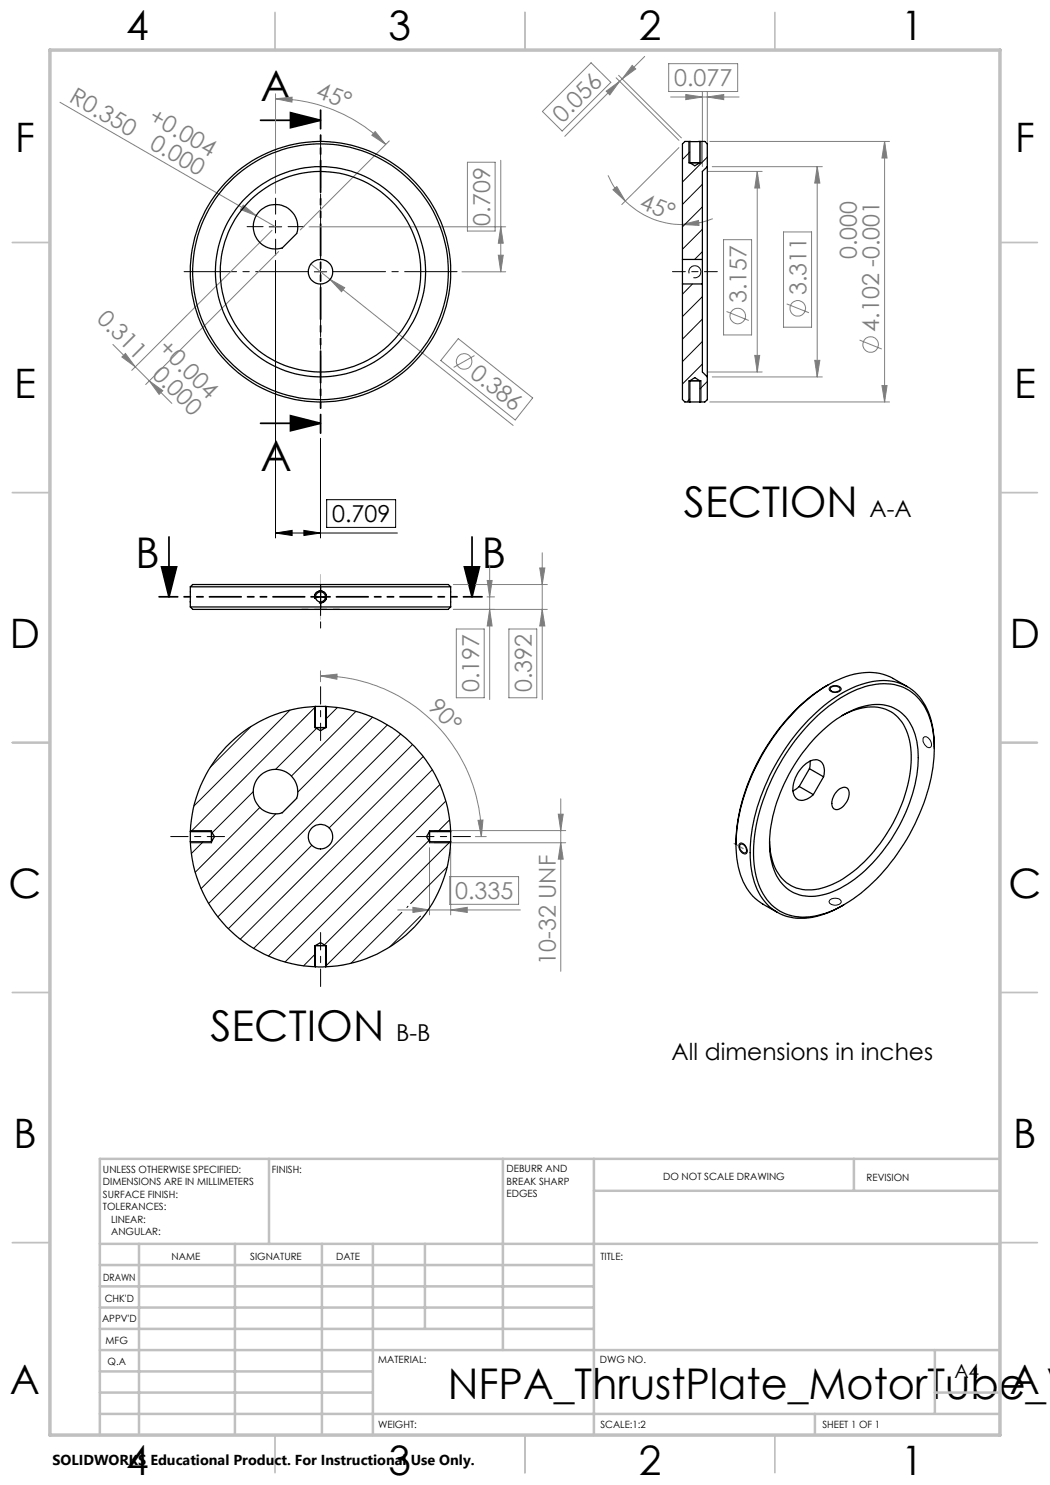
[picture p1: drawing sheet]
<svg xmlns="http://www.w3.org/2000/svg" width="210mm" height="297mm" viewBox="0 0 210 297" stroke-linecap="round" stroke-linejoin="round" font-family="sans-serif">
<g fill="none" stroke="#808080" stroke-width=".2">
<path d="M55.1 19.8l3.3-.4v1zM55.1 19.8a31.1 31.1 0 0 1 22.1 9.1M55.1 18.8v19.9M118.2 12.6l4 3.9-9.8 9.7-3.9-3.9zM121.2 18.2l2.7-1.9-1.9 2.7zM123.2 15.6l12.6 12.5M123.7 15.1l12.6 12.5M123.9 16.3l-10.9 11M124.5 15.8l-.6 .5M126.4 13.1l.7 .7-2.6 2zM128.9 11.3l-4.4 4.5M133.7 12.7h13.8v5.6h-13.8z"/>
<path d="M134.1 19.4h13.7M137.2 18.9l3.3 .5-3.3 .5zM140.5 18.4v14.9M141.5 19.4l3.2-.5v1zM141.5 18.4v13.9M12 20.5l43.1 24.9M75 26.3l2.2 2.6-2.8-1.8zM77.9 28.2l-17.9 17.8M93.5 32.5h5.5v13.7h-5.5zM100.2 32.1v22.3M121.6 35.1a17 17 0 0 0 3.5 5.1M122.6 38l.8-.7 1.7 2.9z"/>
<path d="M135.8 29.5l-11.4 11.4M141.5 34.3h10.9M142 28.3h35.9M142.5 33.3h22M151.4 34.3l.5 3.3h-.9zM151.4 34.3v40.1M163.4 33.3l.6 3.3h-1.1zM163.4 33.3v42.1M176.9 28.3l.5 3.3h-1zM176.9 28.3v52.1M48.6 41l2.7 2.1-3.2-1.2zM54.4 46.1l-28 28"/>
<path d="M55.7 50.3l-26.6 26.6M61.8 45.4h39.3M62.2 52.8l3.8 3.1M66 55.9l36.6 29.2M66 55.9l2.9 1.6-.6 .8zM92.4 54.4h8.7M99.7 51h.9l-.4 3.4zM100.2 45.4l.4 3.2h-.9zM125.1 40.2a16.1 16.1 0 0 0 11.4 4.7M136.5 44.9l3.2-.8 .1 1zM142.6 43.7a16.8 16.8 0 0 1-6.1 1.2M144.7 47.9h5.6v19.1h-5.6z"/>
<path d="M156.7 46.4h5.6v19h-5.6zM22.6 68.9l11.8 11.8M24.4 71.4l.7-.7 2 2.7zM29.8 76.2l2.8 1.9-.8 .8zM91.7 67.7l14.8 11.9-3.5 4.4-14.8-11.9zM94.9 71.1l-4.2 2.4M141.5 74.4h10.9M142.5 75.4h22M145.3 62.3l4.5 1.8M151 71.1h.9l-.5 3.3zM157.3 60.8l4.5 1.7M162.9 72.1h1.1l-.6 3.3z"/>
<path d="M171.9 68l4.5 1.8M176.4 77.1h1l-.5 3.3zM142 80.4h35.9M90.7 116.9h18.8M97.4 119.4h1.5M97.4 116.1h1l-.5 3.3zM97.9 113v26.9M107.9 113.6h1.1l-.6 3.3zM108.4 110.6v29.3M64.1 135.2l3.3-.4v1.1zM64.1 135.2a32.2 32.2 0 0 1 32.2 32.1M64.1 134.2v2.1"/>
<path d="M90.7 121.9h18.8M91.3 125.8h5.5v13.8h-5.5zM97.9 121.9l.5 3.3h-1zM101.8 125.8h5.6v13.8h-5.6zM108.4 121.9l.6 3.3h-1.1zM112.1 159.8v34.5M85.9 169.5v13.5M86.9 166.1h26.2M86.9 168.6h26.2M90 175.3h13.7v5.6h-13.7zM90.1 169.5v13.5M95.1 167.3h2.2"/>
<path d="M95.6 164.1l1-.1-.3 3.3zM111.7 162.8h.9l-.5 3.3zM112.1 168.6l.5 3.2h-.9zM79.6 182h24.5M82.6 181.5l3.3 .5-3.3 .5zM90.1 182l3.4-.5v1z"/>
<circle cx="92.8" cy="72.3" r="1.56"/>
<circle cx="147.5" cy="63.2" r="1.55"/>
<circle cx="159.6" cy="61.7" r="1.55"/>
<circle cx="174.1" cy="68.9" r="1.55"/>
</g>
<path d="M52.1 24.1h12M58.1 22.5l6 1.6-6 1.4zM52.1 84.7h12M58.1 83.1l6 1.6-6 1.4zM32.3 113.4h3l-1.5 6zM33.8 107.4v12M92.9 113.4h3l-1.5 6zM94.4 107.4v12" fill="none" stroke="#000" stroke-width=".35"/>
<g fill="none" stroke="#000" stroke-width=".2">
<path d="M137.8 28.3v4.3M140.2 28.3v4.3M53.8 45.4h2.5M55.1 44.1v2.5M55.1 52.1v55.5M62.9 54.4h2.4M64.1 53.1v2.5M137.8 54.7a1.21 1.21 0 0 1 1-1.6 1.21 1.21 0 0 1 1.4 1.3 1.21 1.21 0 0 1-1.5 1.1M137.8 76.2v4.2M140.2 76.2v4.2M64.1 87.7v19.9M65.3 99.9h13.8v5.6h-13.8z"/>
<path d="M55.1 106.6l3.3-.5v1zM55.1 106.6h24.4M60.8 106.1l3.3 .5-3.3 .5zM62.9 119.7a2.42 2.42 0 0 1 2.4 0M62.9 119.7a1.2 1.2 0 0 1 1.1-1.5 1.2 1.2 0 0 1 1.3 1.3 1.2 1.2 0 0 1-1.5 1M64.1 118.1v2.5M166 137.4a1.49 1.49 0 0 1 2.2 .4 1.4 1.4 0 0 1-2.4 0zM62.9 141.3v4.2M65.3 141.3v4.2M184.7 147.5h.1a1.29 1.29 0 0 1 1.5 1.4 .6 .6 0 0 1-.5 .7 .6 .6 0 0 1-.7-.4l-.5-.8zM38.1 166.1h4.2M38.1 168.6h4.2"/>
<path d="M85.9 166.1h4.2M85.9 168.6h4.2M148 168.7a1.39 1.39 0 0 1 1.2 2 1.38 1.38 0 0 1-1.2-2zM166 180a1.49 1.49 0 0 1 2.2 .3 1.4 1.4 0 0 1-2.4 0zM62.9 189.1v4.3M65.3 189.1v4.3"/>
</g>
<path d="M64.1 119.4l-1.2 .3M64.1 119.4l1.2 .3" fill="none" stroke="#000" stroke-width=".2" stroke-dasharray="15.2 1.3 1.3 1.3" stroke-linecap="butt"/>
<path d="M64.1 148.1v-10.8M44.9 167.3h-10.8M83.3 167.3h10.8M64.1 186.5v10.8" fill="none" stroke="#000" stroke-width=".2" stroke-dasharray="15.2 1.3 1.3 1.3" stroke-dashoffset="11.8"/>
<path d="M134.5 54.3h9" fill="none" stroke="#000" stroke-width=".2" stroke-dasharray="15.2 1.3 1.3 1.3" stroke-dashoffset="12.7"/>
<path d="M61.6 54.3h-24.8M64.1 51.8v-24.8M64.1 56.8v24.8M66.6 54.3h24.8" fill="none" stroke="#000" stroke-width=".2" stroke-dasharray="15.2 1.3 1.3 1.3" stroke-dashoffset="4.7"/>
<g fill="none" stroke="#000" stroke-width=".2" stroke-dasharray="15.2 1.3 1.3 1.3">
<path d="M52.6 45.3h-3.2M55.1 42.8v-3.2M55.1 47.8v3.2M57.6 45.3h3.2M64.1 118.1v-1M64.1 119.4v-1.3M64.1 119.4v1.2M61.6 121.9h-1.2M64.1 120.6v1M64.1 121.9v-1.3M64.1 121.9h-1.2M64.1 121.9v1.2"/>
<path d="M64.1 121.9h1.3M64.1 124.4v1.2M66.6 121.9h1.3"/>
</g>
<path d="M64.1 22v64.6M96.4 119.4h-64.6" fill="none" stroke="#000" stroke-width=".35" stroke-dasharray="6.3 1.3 1.3 1.3 1.3 1.3" stroke-dashoffset="2.6"/>
<path d="M64.1 114.9v9" fill="none" stroke="#c0c0c0" stroke-width=".2"/>
<g fill="none" stroke="#c0c0c0" stroke-width=".35">
<path d="M55 2.5v7.5M105 2.5v7.5M155 2.5v7.5M2.5 48.5h7.5M200 48.5h7.5M2.5 98.5h7.5M200 98.5h7.5M2.5 148.5h7.5M200 148.5h7.5M2.5 198.5h7.5M200 198.5h7.5M2.5 248.5h7.5"/>
<path d="M200 248.5h7.5M55 287v7.5M105 287v7.5M155 287v7.5"/>
</g>
<g fill="none" stroke="#c0c0c0" stroke-width=".5">
<path d="M53.8 231.8v17M100.6 231.8v38.2M118.8 231.8v55.2M118.8 238.2h81.2M170.8 231.8v6.4M200 231.8h-180v55.2M20 248.8h180M20 257.3h98.8M20 253h98.8M27.8 248.8v38.2M47 248.8v38.2M64.4 248.8v38.2"/>
<path d="M74.6 248.8v38.2M85 248.8v17M20 265.8h98.8M20 261.5h98.8M20 278.5h54.6M20 274.3h54.6M20 270h180M187 278.5h13M187 270v12.8M20 282.8h180M163 282.8v4.2"/>
</g>
<path d="M10 10h190v277h-190z" fill="none" stroke="#c0c0c0" stroke-width=".7"/>
<path d="M146.8 168.7l1.8 1" fill="none" stroke="#808080" stroke-width=".25"/>
<path d="M137.8 32.6h2.4M137.8 76.2h2.4M62.9 145.5h2.4M42.3 166.1v2.5M85.9 166.1v2.5M62.9 189.1h2.4" fill="none" stroke="#000" stroke-width=".25"/>
<g fill="#000">
<path d="M58.1 22.5l6 1.6-6 1.4zM58.1 83.1l6 1.6-6 1.4z"/>
<path d="M55.1 106.6l3.3-.5v1zM60.8 106.1l3.3 .5-3.3 .5z"/>
<path d="M92.9 113.4h3l-1.5 6zM32.3 113.4h3l-1.5 6z"/>
</g>
<g fill="#808080">
<path d="M48.6 41l2.7 2.1-3.2-1.2z"/>
<path d="M66 55.9l2.9 1.6-.6 .8z"/>
<path d="M97.9 121.9l.5 3.3h-1zM97.4 116.1h1l-.5 3.3z"/>
<path d="M95.6 164.1l1-.1-.3 3.3zM64.1 135.2l3.3-.4v1.1z"/>
<path d="M29.8 76.2l2.8 1.9-.8 .8zM24.4 71.4l.7-.7 2 2.7z"/>
<path d="M75 26.3l2.2 2.6-2.8-1.8zM55.1 19.8l3.3-.4v1z"/>
<path d="M90.1 182l3.4-.5v1zM82.6 181.5l3.3 .5-3.3 .5zM141.5 19.4l3.2-.5v1zM137.2 18.9l3.3 .5-3.3 .5z"/>
<path d="M126.4 13.1l.7 .7-2.6 2zM121.2 18.2l2.7-1.9-1.9 2.7z"/>
<path d="M108.4 121.9l.6 3.3h-1.1zM107.9 113.6h1.1l-.6 3.3z"/>
<path d="M100.2 45.4l.4 3.2h-.9zM99.7 51h.9l-.4 3.4zM111.7 162.8h.9l-.5 3.3zM112.1 168.6l.5 3.2h-.9zM176.9 28.3l.5 3.3h-1zM176.4 77.1h1l-.5 3.3zM163.4 33.3l.6 3.3h-1.1zM162.9 72.1h1.1l-.6 3.3zM151.4 34.3l.5 3.3h-.9zM151 71.1h.9l-.5 3.3z"/>
<path d="M122.6 38l.8-.7 1.7 2.9zM136.5 44.9l3.2-.8 .1 1z"/>
</g>
<g fill="none" stroke="#000" stroke-width=".25">
<path d="M138 32.6h2M138 28.3h2M138 28.3v4.3M138 28.3h-1l-.5 .5v23.1M138 32.6l1 .6 1-.6M140 28.3v4.3M140 28.3h1l.5 .5v4.5M141.5 33.3v42.1M141.5 33.3l-1 1v17.6M52 42.2a4.4 4.4 0 0 1 5.4-.7 4.4 4.4 0 0 1 1.9 5.2l-2.9 2.9a4.5 4.5 0 0 1-5.1-1.9 4.5 4.5 0 0 1 .7-5.5zM136.5 51.9v4.9M136.5 56.8v23.1l.5 .5h1"/>
<path d="M136.5 56.8h4M136.5 51.9h4M140.5 51.9v4.9M140.5 56.8v17.6l1 1M138 76.2h2M138 76.2v4.2M138 76.2l1-.7 1 .7M140 76.2v4.2M141.5 75.4v4.5l-.5 .5h-1M138 80.4h2M38.1 117.4v4M38.1 117.4h52"/>
<path d="M38.1 117.4l.4-.5h51.2l.4 .5M90.1 117.4v4M38.1 121.4l.5 .5h51l.5-.5M38.1 121.4h52M165.6 137a38.3 38.3 0 0 0-15.2 17.8 35.4 35.4 0 0 0-3.2 14.1M166.2 137.5a1.21 1.21 0 0 1 1.8 .4 1.21 1.21 0 0 1-2 0zM181.5 137.3l-2.9-1.6a11.8 11.8 0 0 0-11 .3 35.2 35.2 0 0 0-14.9 14.5 36.4 36.4 0 0 0-5.4 20.2 12.4 12.4 0 0 0 4.9 9.8l3.2 2M52 155.2a4.4 4.4 0 0 1 5.4-.7 4.4 4.4 0 0 1 1.9 5.2l-2.9 2.9a4.4 4.4 0 0 1-5.1-2 4.4 4.4 0 0 1 .7-5.4zM63.1 145.5h2M63.1 141.3h2M63.1 141.3a26.1 26.1 0 0 0-25 25M63.1 141.3v4.2"/>
<path d="M63.1 145.5l1 .7 1-.7M65.1 141.3a26.1 26.1 0 0 1 25 25M65.1 141.3v4.2M159.8 157.3l-1.2 .9M159.8 157.3l2.9 1.6M161.9 153.7l2.8 1.7M161.9 153.7l-2.1 3.6M162 152.2l-.1 1.5M162.7 144a23.5 23.5 0 0 1 12.6-7.2 9.3 9.3 0 0 1 10.7 7 26 26 0 0 1-.9 15.9 40.4 40.4 0 0 1-15.3 20.6 16 16 0 0 1-10.8 3 9.5 9.5 0 0 1-7.6-7.2 27.5 27.5 0 0 1 1.6-17.1 42.1 42.1 0 0 1 9.7-15zM163.8 146.8a18.1 18.1 0 0 1 11.3-5.9 7.7 7.7 0 0 1 7.9 6 22.7 22.7 0 0 1-1.5 14.6 32.1 32.1 0 0 1-13.4 16.2 10.4 10.4 0 0 1-9.3 .9 9.3 9.3 0 0 1-4.7-7.5 28.2 28.2 0 0 1 4.2-17.1 33.3 33.3 0 0 1 5.5-7.2zM164.7 155.4a2.69 2.69 0 0 0-.9-3.3 3.3 3.3 0 0 0-3.5 1.5 5.8 5.8 0 0 0-1.5 5.5 1.72 1.72 0 0 0 2.6 .7l1.3-.9M164.7 155.4l-2 3.5"/>
<path d="M167.4 158.2a1.34 1.34 0 0 1 2.3-.2 3.3 3.3 0 0 1-2.5 3.9 1.51 1.51 0 0 1-.7-2.2l.5-.9zM168.4 143.1a10.8 10.8 0 0 1 8.7-1.3 8.2 8.2 0 0 1 4.9 7 27 27 0 0 1-4.3 17.4 26.8 26.8 0 0 1-11.2 10.7 9 9 0 0 1-9.2-.4 10.5 10.5 0 0 1-3.4-8.2M186.9 149.6a15.1 15.1 0 0 0-3.5-10.7 10 10 0 0 0-10.5-2.2 27.6 27.6 0 0 0-12.7 8.9 41.4 41.4 0 0 0-10.2 24 15.9 15.9 0 0 0 3 10.8 9.6 9.6 0 0 0 10.2 2.9 20.1 20.1 0 0 0 5.6-2.3M38.1 166.3v2M38.1 168.3a26 26 0 0 0 25 25.1M38.1 166.3h4.2M38.1 168.3h4.2M42.3 166.3v2M42.3 166.3l.6 1-.6 1M85.9 166.3v2M85.9 166.3h4.2M85.9 168.3h4.2"/>
<path d="M85.9 166.3l-.6 1 .6 1M90.1 166.3v2M90.1 168.3a26 26 0 0 1-25 25.1M148 168.9a1.08 1.08 0 0 1 1.3 1.5 .44 .44 0 0 1-.7 .1 1.2 1.2 0 0 1-.6-1.6zM63.1 189.1h2M63.1 193.4h2M63.1 189.1v4.3M63.1 189.1l1-.6 1 .6M65.1 189.1v4.3"/>
<circle cx="64.1" cy="54.4" r="25.6"/>
<circle cx="64.1" cy="54.3" r="2.44"/>
<circle cx="64.1" cy="54.3" r="26"/>
<circle cx="64.1" cy="54.3" r="20"/>
<circle cx="64.1" cy="54.4" r="21"/>
<circle cx="64.1" cy="119.4" r="1.01"/>
<circle cx="64.1" cy="167.3" r="2.45"/>
</g>
<g fill="none" stroke="#000" stroke-width=".2">
<path d="M138 30.4l-1.5 1.5M140.1 28.3l-.1 .1M140.5 36.9l-4 4M141.5 31.4l-5 5M138.5 56.8l-2 2M140.5 59.3l-4 4M140.5 41.4l-4 4M140.5 45.9l-4 3.9M140.5 50.3l-1.6 1.6M138 79.8l-.6 .6M140.5 63.8l-4 4M140.5 68.3l-4 4"/>
<path d="M140.5 72.8l-4 4M141.5 76.3l-1.5 1.5M50.2 145.3l-8.1 8.2M50.7 158.3l-8.3 8.2M58 142l-19.2 19.2M63.1 141.4l-24.9 24.9M63.3 145.7l-8.2 8.2M67.5 141.5l-2.4 2.4M71.2 142.3l-12.9 12.9M74.5 143.4l-15 15M77.5 145l-35.8 35.7M80.2 146.8l-36.6 36.6"/>
<path d="M82.5 148.9l-16.7 16.7M84.6 151.3l-36.6 36.6M86.5 153.9l-35.8 35.8M88 156.9l-34.3 34.3M40.6 168.3l-2.3 2.4M52 161.5l-12.9 12.9M55.2 162.8l-15 14.9M62.4 169l-16.7 16.7M85.8 168.1l-20.9 20.9M89.1 160.2l-32.1 32.2M89.4 173.4l-7.3 7.3M89.9 164l-2.3 2.3"/>
<path d="M90 168.3l-24.9 24.9M63.1 190.8l-2.4 2.4M80.4 182.5l-10.2 10.1M81.6 181.3l-.2 .2M84.1 183.2l-6.1 6.2"/>
</g>
<g font-size="8.5">
<text x="52.1" y="20.3">A</text>
<text x="52.1" y="94.2">A</text>
<text x="136.8" y="103.4">SECTION</text>
<text x="27.1" y="113.6">B</text>
<text x="96.3" y="113.6">B</text>
<text x="42.1" y="208.1">SECTION</text>
<text x="89.5" y="279.7">NFPA_ThrustPlate_MotorTube_V</text>
</g>
<g font-size="8.1">
<text x="25.2" y="8">4</text>
<text x="77.7" y="8">3</text>
<text x="127.7" y="8">2</text>
<text x="180.2" y="8">1</text>
<text x="3" y="30.4">F</text>
<text x="203" y="30.4">F</text>
<text x="2.8" y="79.6">E</text>
<text x="202.8" y="79.6">E</text>
<text x="2" y="129.6">D</text>
<text x="202" y="129.6">D</text>
<text x="1.7" y="179.6">C</text>
<text x="201.7" y="179.6">C</text>
<text x="2.7" y="229.6">B</text>
<text x="202.7" y="229.6">B</text>
<text x="2" y="278.9">A</text>
<text x="202" y="278.9">A</text>
<text x="25.2" y="295">4</text>
<text x="77.7" y="295">3</text>
<text x="127.7" y="295">2</text>
<text x="180.2" y="295">1</text>
</g>
<g font-size="4.7" fill="#808080">
<text x="134.8" y="17.3">0.077</text>
<text x="13.6" y="20.2" transform="rotate(30 13.6 20.2)">R0.350</text>
<text x="63" y="19.5" transform="rotate(20 63 19.5)">45°</text>
<text x="29.5" y="24.2" transform="rotate(30 29.5 24.2)">+0.004</text>
<text x="29.7" y="29.5" transform="rotate(30 29.7 29.5)">0.000</text>
<text x="112.5" y="24.7" transform="rotate(-45 112.5 24.7)">0.056</text>
<text x="127.7" y="41.6" transform="rotate(21 127.7 41.6)">45°</text>
<text x="98" y="45.1" transform="rotate(-90 98 45.1)">0.709</text>
<text x="171.4" y="51.8" transform="rotate(-90 171.4 51.8)">0.000</text>
<text x="161.3" y="59.1" transform="rotate(-90 161.3 59.1)">3.311</text>
<text x="19.1" y="63.9" transform="rotate(45 19.1 63.9)">0.311</text>
<text x="149.3" y="60.6" transform="rotate(-90 149.3 60.6)">3.157</text>
<text x="31.4" y="69.9" transform="rotate(45 31.4 69.9)">+0.004</text>
<text x="175.9" y="66.3" transform="rotate(-90 175.9 66.3)">4.102 -0.001</text>
<text x="30.2" y="75.1" transform="rotate(45 30.2 75.1)">0.000</text>
<text x="93.8" y="75.2" transform="rotate(39 93.8 75.2)">0.386</text>
<text x="85.4" y="141.6" transform="rotate(46 85.4 141.6)">90°</text>
<text x="95.8" y="138.5" transform="rotate(-90 95.8 138.5)">0.197</text>
<text x="106.3" y="138.5" transform="rotate(-90 106.3 138.5)">0.392</text>
<text x="91" y="179.8">0.335</text>
<text x="111.2" y="192.9" transform="rotate(-90 111.2 192.9)">10-32 UNF</text>
</g>
<g font-size="4.7">
<text x="66.4" y="104.5">0.709</text>
<text x="173.9" y="103.4">A-A</text>
<text x="79.2" y="208.1">B-B</text>
<text x="134.3" y="211.9">All dimensions in inches</text>
</g>
<text font-size="3.9" x="190.9" y="275.5">A4</text>
<text font-size="2.9" x="10.5" y="292.9">SOLIDWORKS Educational Product. For Instructional Use Only.</text>
<g font-size="2">
<text x="20.6" y="234.6">UNLESS OTHERWISE SPECIFIED:</text>
<text x="20.6" y="237.1">DIMENSIONS ARE IN MILLIMETERS</text>
<text x="20.6" y="239.6">SURFACE FINISH:</text>
<text x="54.4" y="234.6">FINISH:</text>
<text x="101.3" y="234.5">DEBURR AND</text>
<text x="101.3" y="237">BREAK SHARP</text>
<text x="101.3" y="239.5">EDGES</text>
<text x="132.6" y="236">DO NOT SCALE DRAWING</text>
<text x="173.3" y="236.2">REVISION</text>
<text x="20.6" y="242.1">TOLERANCES:</text>
<text x="22.2" y="244.6">LINEAR:</text>
<text x="22.2" y="247.1">ANGULAR:</text>
<text x="34.3" y="252">NAME</text>
<text x="50" y="251.9">SIGNATURE</text>
<text x="67.2" y="251.9">DATE</text>
<text x="120.1" y="251.9">TITLE:</text>
<text x="20.6" y="256.1">DRAWN</text>
<text x="20.9" y="260.3">CHK'D</text>
<text x="20.4" y="264.4">APPV'D</text>
<text x="21.1" y="268.8">MFG</text>
<text x="21.5" y="273">Q.A</text>
<text x="75.6" y="272.5">MATERIAL:</text>
<text x="120" y="272.5">DWG NO.</text>
<text x="75.6" y="285.5">WEIGHT:</text>
<text x="120.1" y="285.6">SCALE:1:2</text>
<text x="164.5" y="285.6">SHEET 1 OF 1</text>
</g>
</svg>
